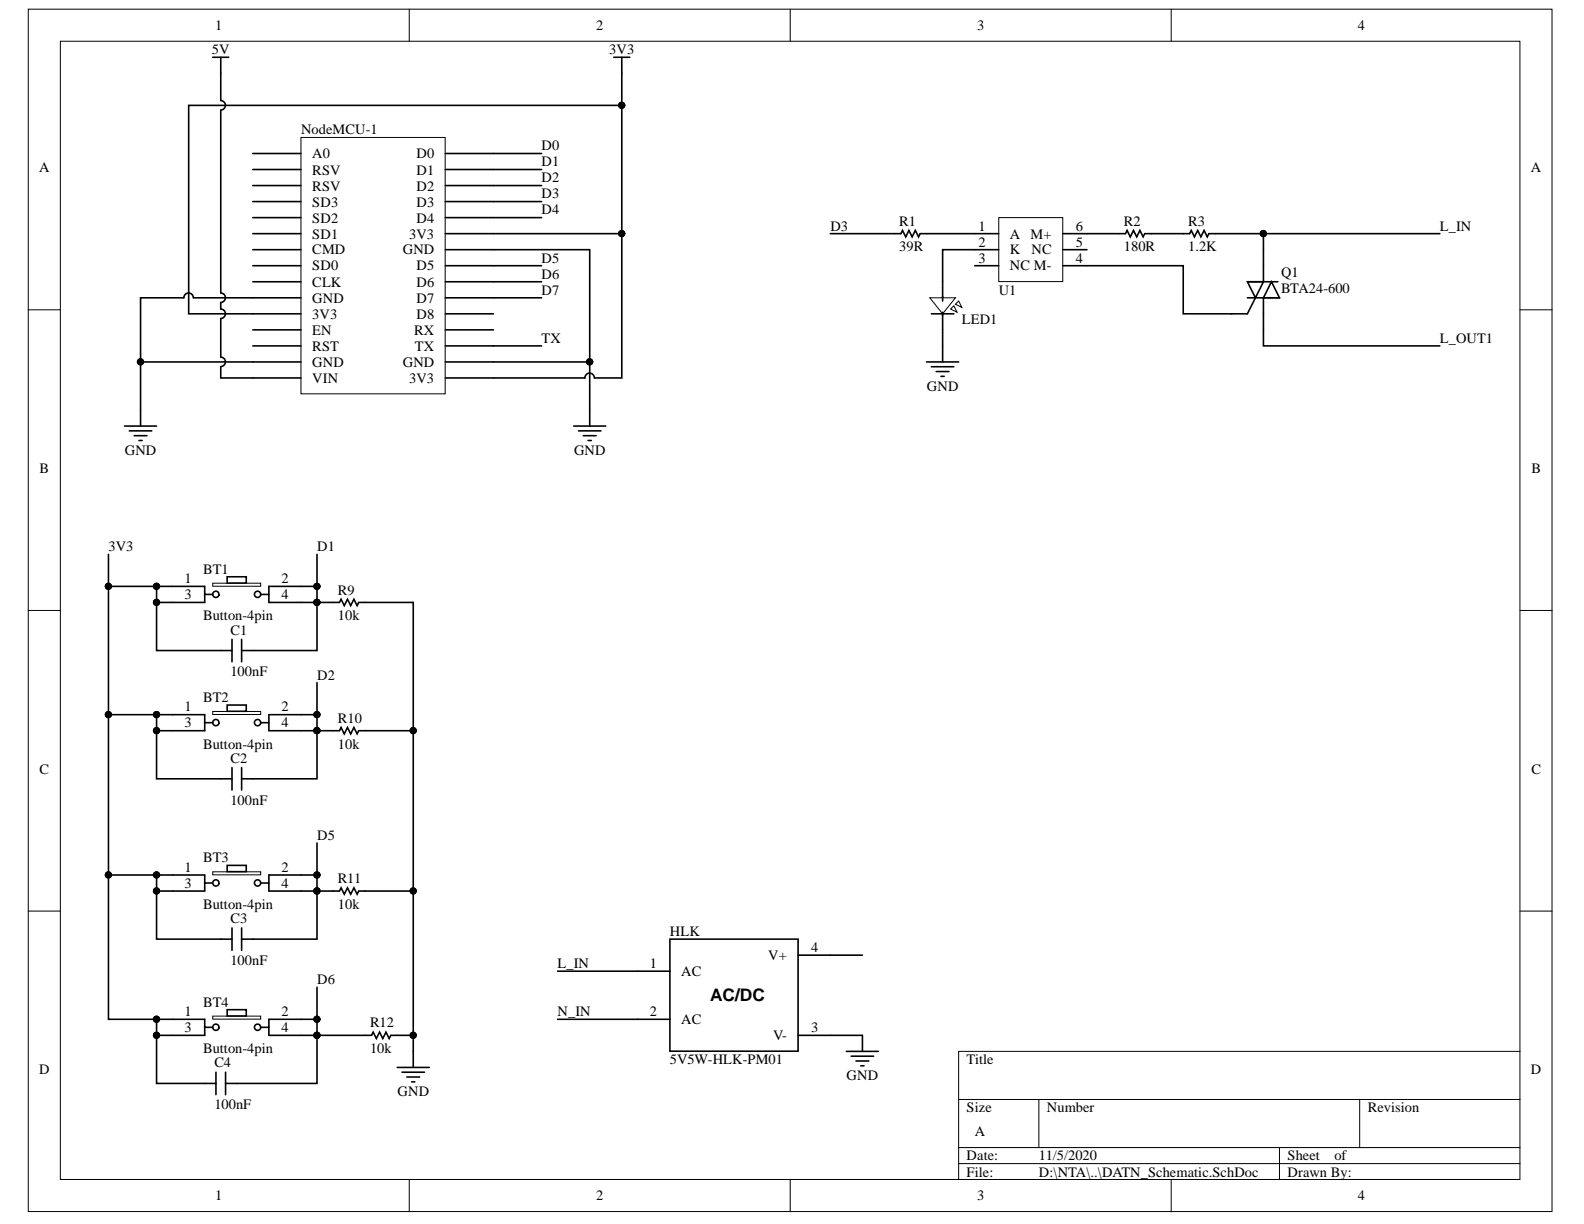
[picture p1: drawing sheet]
<svg xmlns="http://www.w3.org/2000/svg" width="279mm" height="216mm" viewBox="0 0 279 216" stroke-linecap="round" stroke-linejoin="round" font-family="sans-serif">
<g fill="#fff" stroke="#000" stroke-width=".18">
<path d="M5 1.6h268.8v212.1h-268.8z"/>
<path d="M10.6 7.3h257.5v200.7h-257.5z"/>
</g>
<g fill="none" stroke="#000" stroke-width=".18">
<path d="M72.2 1.6v5.7M139.4 1.6v5.7M206.6 1.6v5.7M5 54.6h5.6M268.1 54.6h5.7M5 107.7h5.6M268.1 107.7h5.7M5 160.7h5.6M268.1 160.7h5.7M169.1 193.9h99M183.2 193.9v8.5M239.8 193.9v8.5"/>
<path d="M268.1 185.5h-99v22.6M72.2 208.1v5.6M139.4 208.1v5.6M169.1 202.4h99M169.1 205.2h99M206.6 208.1v5.6M225.7 202.4v5.7"/>
</g>
<path d="M53.1 24.2h25.4v45.3h-25.4z" fill="#fff" stroke="#000" stroke-width=".18"/>
<g fill="none" stroke="#000" stroke-width=".28">
<path d="M44.6 38.4h8.5M44.6 35.6h8.5M44.6 32.7h8.5M44.6 29.9h8.5M44.6 27.1h8.5M78.6 38.4h8.4M78.6 35.6h8.4M78.6 32.7h8.4M78.6 29.9h8.4M78.6 27.1h8.4M44.6 58.2h8.5M44.6 55.4h8.5"/>
<path d="M44.6 52.5h8.5M44.6 49.7h8.5M44.6 46.9h8.5M44.6 44h8.5M44.6 41.2h8.5M78.6 58.2h8.4M78.6 55.4h8.4M78.6 52.5h8.4M78.6 49.7h8.4M78.6 46.9h8.4M78.6 44h8.4M78.6 41.2h8.4"/>
<path d="M44.6 66.7h8.5M44.6 63.8h8.5M44.6 61h8.5M78.6 66.7h8.4M78.6 63.8h8.4M78.6 61h8.4"/>
</g>
<path d="M118.2 165.7h22.6v19.7h-22.6z" fill="#fff" stroke="#000" stroke-width=".28"/>
<path d="M46 105a.55 .55 0 0 0-.7-.7 .55 .55 0 0 0-.3 .9 .55 .55 0 0 0 1-.2M112.5 171.3h5.7M112.5 179.8h5.7M140.8 168.5h5.7M140.8 182.6h5.7" fill="none" stroke="#000" stroke-width=".28"/>
<path d="M37.5 102.9h8.5v.5h-8.5z" fill="#fff" stroke="#000" stroke-width=".18"/>
<path d="M40.1 101.7h3.3v1.1h-3.3z" fill="#fff" stroke="#000" stroke-width=".28"/>
<path d="M30.5 103.4h5.6v1.4h1.4M36.1 104.8v1.5h-5.6M38.6 105a.55 .55 0 0 0-.7-.7 .55 .55 0 0 0-.2 .9 .55 .55 0 0 0 .9-.2M47.4 104.8v1.5h5.7M53.1 103.4h-5.7v1.4h-1.4M46 127.6a.55 .55 0 0 0-.7-.7 .55 .55 0 0 0-.3 .9 .55 .55 0 0 0 1-.2" fill="none" stroke="#000" stroke-width=".28"/>
<path d="M37.5 125.5h8.5v.5h-8.5z" fill="#fff" stroke="#000" stroke-width=".18"/>
<path d="M40.1 124.4h3.3v1.1h-3.3z" fill="#fff" stroke="#000" stroke-width=".28"/>
<path d="M30.5 126.1h5.6v1.4h1.4M36.1 127.5v1.4h-5.6M38.6 127.6a.55 .55 0 0 0-.7-.7 .55 .55 0 0 0-.2 .9 .55 .55 0 0 0 .9-.2M47.4 127.5v1.4h5.7M53.1 126.1h-5.7v1.4h-1.4M46 155.9a.55 .55 0 0 0-.7-.7 .55 .55 0 0 0-.3 .9 .55 .55 0 0 0 1-.2" fill="none" stroke="#000" stroke-width=".28"/>
<path d="M37.5 153.8h8.5v.5h-8.5z" fill="#fff" stroke="#000" stroke-width=".18"/>
<path d="M40.1 152.6h3.3v1.1h-3.3z" fill="#fff" stroke="#000" stroke-width=".28"/>
<path d="M30.5 154.3h5.6v1.5h1.4M36.1 155.8v1.4h-5.6M38.6 155.9a.55 .55 0 0 0-.7-.7 .55 .55 0 0 0-.2 .9 .55 .55 0 0 0 .9-.2M47.4 155.8v1.4h5.7M53.1 154.3h-5.7v1.5h-1.4M46 181.3a.55 .55 0 0 0-.7-.6 .55 .55 0 0 0-.3 .9 .55 .55 0 0 0 1-.2" fill="none" stroke="#000" stroke-width=".28"/>
<path d="M37.5 179.2h8.5v.6h-8.5z" fill="#fff" stroke="#000" stroke-width=".18"/>
<path d="M40.1 178.1h3.3v1.1h-3.3z" fill="#fff" stroke="#000" stroke-width=".28"/>
<g fill="none" stroke="#000" stroke-width=".28">
<path d="M221.4 52.5l-1.4 2.9h-2.8M222.9 44v5.7M222.9 52.5v5.7M22 75.2h5.6M22.8 76h4M23.7 76.8h2.2M24.5 77.7h.6M24.8 72.3v2.9M101.2 75.2h5.6M102 76h4M102.9 76.8h2.2M103.7 77.7h.6"/>
<path d="M104 72.3v2.9M38.9 114.7h2M40.9 112.8v3.9M42.6 114.7h2M42.6 112.8v3.9M58.7 106.3h1.2l.3-.6 .5 1.1 .6-1.1 .6 1.1 .5-1.1 .6 1.1 .3-.5h1.1M38.9 137.4h2M40.9 135.4v4M42.6 135.4v4M42.6 137.4h2M58.7 128.9h1.2l.3-.6 .5 1.2 .6-1.2 .6 1.2 .5-1.2 .6 1.2 .3-.6h1.1M58.7 157.2h1.2l.3-.6 .5 1.1 .6-1.1 .6 1.1 .5-1.1 .6 1.1 .3-.5h1.1"/>
<path d="M30.5 179.8h5.6v1.4h1.4M38.9 165.7h2M40.9 163.7v3.9M42.6 163.7v3.9M42.6 165.7h2M53.1 179.8h-5.7v1.4h-1.4M36.1 181.2v1.4h-5.6M36.1 191.1h2M38.1 189.1v4M38.6 181.3a.55 .55 0 0 0-.7-.6 .55 .55 0 0 0-.2 .9 .55 .55 0 0 0 .9-.2M39.8 191.1h2M39.8 189.1v4"/>
<path d="M47.4 181.2v1.4h5.7M64.4 182.6h1.1l.3-.5 .6 1.1 .6-1.1 .5 1.1 .6-1.1 .5 1.1 .3-.6h1.2M70.1 188.3h5.6M70.9 189.1h4M71.8 190h2.2M72.6 190.8h.6M72.9 185.5v2.8M149.3 185.5h5.6M150.1 186.3h4M151 187.1h2.3M151.8 188h.6M152.1 182.6v2.9"/>
</g>
<path d="M224.3 49.7l1.4 2.8h-2.8z" fill="#fff"/>
<path d="M224.3 49.7l1.4 2.8h-2.8z" fill="none" stroke="#000" stroke-width=".28"/>
<path d="M220 49.7h2.9l-1.5 2.8z" fill="#fff"/>
<path d="M220 49.7h2.9l-1.5 2.8zM220 52.5h5.7M220.3 49.7h5.1" fill="none" stroke="#000" stroke-width=".28"/>
<path d="M176.2 38.4h11.3v11.3h-11.3z" fill="#fff" stroke="#000" stroke-width=".18"/>
<g fill="none" stroke="#000" stroke-width=".28">
<path d="M109.7 18.6h-76.4v36.8h11.3M87 27.1h8.5M87 29.9h8.5M87 32.7h8.5M87 35.6h8.5M87 38.4h8.5M34.1 52.5a.83 .83 0 0 0-.8-.8 .83 .83 0 0 0-.9 .8h-7.6v11.3M34.1 52.5h10.5M87 44h17v19.8M87 41.2h22.7M87 46.9h8.5M87 49.7h8.5"/>
<path d="M87 52.5h8.5M157.8 41.2h1.1l.3-.6 .6 1.2 .5-1.2 .6 1.2 .6-1.2 .5 1.2 .3-.6h1.1M171.9 41.2h4.3M171.9 44h4.3M171.9 46.9h4.3M187.5 41.2h4.2M187.5 44h4.2M187.5 46.9h4.2M197.4 41.2h1.1l.3-.6 .6 1.2 .5-1.2 .6 1.2 .6-1.2 .5 1.2 .3-.6h1.1M208.7 41.2h1.1l.3-.6 .6 1.2 .6-1.2 .5 1.2 .6-1.2 .6 1.2 .2-.6h1.2M44.6 63.8h-19.8v8.5M87 63.8h17v8.5"/>
<path d="M87 61h8.5M19.1 97.8v82h11.4M55.9 97.8v5.6M19.1 103.4h11.4M27.6 103.4v2.9h2.9M27.6 106.3v8.4h11.3M53.1 103.4h2.8v11.3h-11.3M53.1 106.3h5.6M64.4 106.3h8.5v79.2M19.1 126.1h11.4M27.6 126.1v2.8h2.9M27.6 128.9v8.5h11.3"/>
<path d="M53.1 128.9h5.6M53.1 126.1h2.8M55.9 120.4v17h-11.3M64.4 128.9h8.5M19.1 154.3h11.4M27.6 154.3v2.9h2.9M27.6 157.2v8.5h11.3M53.1 154.3h2.8v11.4h-11.3M53.1 157.2h5.6M55.9 148.7v5.6M64.4 157.2h8.5M27.6 179.8v2.8h2.9"/>
<path d="M53.1 179.8h2.8M55.9 174.1v17h-14.1M98.4 171.3h14.1M98.4 179.8h14.1M146.5 168.5h5.6M27.6 182.6v8.5h8.5M53.1 182.6h11.3M70.1 182.6h2.8M146.5 182.6h5.6"/>
</g>
<g fill="#000" stroke="#000" stroke-width=".18">
<circle cx="109.7" cy="18.6" r=".55"/>
<circle cx="109.7" cy="41.2" r=".55"/>
<circle cx="24.8" cy="63.8" r=".55"/>
<circle cx="104" cy="63.8" r=".55"/>
<circle cx="19.1" cy="103.4" r=".55"/>
<circle cx="27.6" cy="106.2" r=".55"/>
<circle cx="27.6" cy="103.4" r=".55"/>
<circle cx="55.9" cy="106.2" r=".55"/>
<circle cx="55.9" cy="103.4" r=".55"/>
<circle cx="19.1" cy="126" r=".55"/>
<circle cx="27.6" cy="128.9" r=".55"/>
<circle cx="27.6" cy="126" r=".55"/>
<circle cx="55.9" cy="128.9" r=".55"/>
<circle cx="55.9" cy="126" r=".55"/>
<circle cx="72.9" cy="128.9" r=".55"/>
<circle cx="19.1" cy="154.3" r=".55"/>
<circle cx="27.6" cy="154.3" r=".55"/>
<circle cx="27.6" cy="157.2" r=".55"/>
<circle cx="55.9" cy="154.3" r=".55"/>
<circle cx="55.9" cy="157.2" r=".55"/>
<circle cx="72.9" cy="157.2" r=".55"/>
<circle cx="27.6" cy="179.8" r=".55"/>
<circle cx="55.9" cy="179.8" r=".55"/>
<circle cx="27.6" cy="182.6" r=".55"/>
<circle cx="55.9" cy="182.6" r=".55"/>
<circle cx="72.9" cy="182.6" r=".55"/>
</g>
<path d="M168.5 53.7l.6-.6 .6 1.1z" fill="#fff"/>
<path d="M168.5 53.7l.6-.6 .6 1.1z" fill="none" stroke="#000" stroke-width=".18"/>
<path d="M167.7 54.5l.5-.6 .6 1.2z" fill="#fff"/>
<path d="M167.7 54.5l.5-.6 .6 1.2z" fill="none" stroke="#000" stroke-width=".18"/>
<path d="M164 52.5h4.5l-2.2 2.9z" fill="#fff"/>
<path d="M164 52.5h4.5l-2.2 2.9z" fill="none" stroke="#000" stroke-width=".18"/>
<g fill="none" stroke="#000" stroke-width=".28">
<path d="M37.5 10.1h2.9M38.9 10.1v7.6a.83 .83 0 0 1 .9 .9 .83 .83 0 0 1-.9 .8M38.9 19.4v32.3a.83 .83 0 0 1 .9 .8 .83 .83 0 0 1-.9 .8v1.2a.83 .83 0 0 1 .9 .8 .83 .83 0 0 1-.9 .9M108.3 10.1h2.8M109.7 10.1v56.6h-4.8M38.9 56.2v6.8a.83 .83 0 0 1 .9 .8 .83 .83 0 0 1-.9 .9M146.5 41.2h11.3M163.4 41.2h8.5M164.3 55.4h3.9M166.3 55.1v8.7M171.9 44h-5.6v9.1M191.7 46.9h17v8.5h8.5"/>
<path d="M191.7 41.2h5.7M203 41.2h5.7M214.4 41.2h8.5v2.8M222.9 58.2v2.8h31.1M222.9 41.2h31.1M38.9 64.7v2h5.7M104.8 66.7a.83 .83 0 0 0-.8-.9 .83 .83 0 0 0-.8 .9h-16.2M163.4 63.8h5.7M164.3 64.7h3.9M165.1 65.5h2.3M166 66.4h.5"/>
</g>
<g fill="#000" stroke="#000" stroke-width=".18">
<circle cx="109.7" cy="18.6" r=".55"/>
<circle cx="109.7" cy="41.2" r=".55"/>
<circle cx="222.8" cy="41.2" r=".55"/>
</g>
<text font-size="3" x="125.3" y="176.6">AC/DC</text>
<g font-size="2.5">
<text x="37.9" y="5.3">1</text>
<text x="105.1" y="5.3">2</text>
<text x="172.4" y="5.3">3</text>
<text x="239.5" y="5.3">4</text>
<text x="37.4" y="9.5">5V</text>
<text x="107.5" y="9.5">3V3</text>
<text x="53.1" y="23.7">NodeMCU-1</text>
<text x="55.1" y="28">A0</text>
<text x="73.5" y="28">D0</text>
<text x="95.5" y="26.5">D0</text>
<text x="95.5" y="29.3">D1</text>
<text x="6.9" y="30.4">A</text>
<text x="55.1" y="33.6">RSV</text>
<text x="55.1" y="30.8">RSV</text>
<text x="73.5" y="33.6">D2</text>
<text x="73.5" y="30.8">D1</text>
<text x="95.5" y="32.2">D2</text>
<text x="95.5" y="35">D3</text>
<text x="270" y="30.4">A</text>
<text x="55.1" y="39.3">SD2</text>
<text x="55.1" y="36.4">SD3</text>
<text x="73.5" y="39.3">D4</text>
<text x="73.5" y="36.4">D3</text>
<text x="95.5" y="37.8">D4</text>
<text x="146.5" y="40.7">D3</text>
<text x="158.6" y="39.8">R1</text>
<text x="172.6" y="40.7">1</text>
<text x="189.8" y="40.7">6</text>
<text x="198.3" y="39.8">R2</text>
<text x="209.6" y="39.8">R3</text>
<text x="254" y="40.7">L_IN</text>
<text x="55.1" y="47.7">SD0</text>
<text x="55.1" y="44.9">CMD</text>
<text x="55.1" y="42.1">SD1</text>
<text x="71.1" y="44.9">GND</text>
<text x="72.2" y="42.1">3V3</text>
<text x="73.5" y="47.7">D5</text>
<text x="95.5" y="46.3">D5</text>
<text x="158.6" y="44.3">39R</text>
<text x="172.6" y="43.5">2</text>
<text x="172.6" y="46.3">3</text>
<text x="178.1" y="42.1">A</text>
<text x="178.1" y="44.9">K</text>
<text x="178.1" y="47.7">NC M-</text>
<text x="181.8" y="42.1">M+</text>
<text x="182" y="44.9">NC</text>
<text x="189.8" y="46.3">4</text>
<text x="189.8" y="43.5">5</text>
<text x="198.3" y="44.3">180R</text>
<text x="209.6" y="44.3">1.2K</text>
<text x="55.1" y="53.4">GND</text>
<text x="55.1" y="50.5">CLK</text>
<text x="73.5" y="53.4">D7</text>
<text x="73.5" y="50.5">D6</text>
<text x="95.5" y="49.1">D6</text>
<text x="95.5" y="52">D7</text>
<text x="176.2" y="52">U1</text>
<text x="226" y="48.9">Q1</text>
<text x="226" y="51.7">BTA24-600</text>
<text x="55.1" y="59">EN</text>
<text x="55.1" y="56.2">3V3</text>
<text x="73" y="59">RX</text>
<text x="73.5" y="56.2">D8</text>
<text x="169.7" y="57.1">LED1</text>
<text x="55.1" y="64.7">GND</text>
<text x="55.1" y="61.9">RST</text>
<text x="71.1" y="64.7">GND</text>
<text x="73.2" y="61.9">TX</text>
<text x="95.5" y="60.5">TX</text>
<text x="254" y="60.5">L_OUT1</text>
<text x="55.1" y="67.5">VIN</text>
<text x="72.2" y="67.5">3V3</text>
<text x="163.5" y="69">GND</text>
<text x="7" y="83.4">B</text>
<text x="22" y="80.3">GND</text>
<text x="101.3" y="80.3">GND</text>
<text x="270.1" y="83.4">B</text>
<text x="19.1" y="97.2">3V3</text>
<text x="35.8" y="101.2">BT1</text>
<text x="55.9" y="97.2">D1</text>
<text x="32.6" y="102.9">1</text>
<text x="32.6" y="105.7">3</text>
<text x="49.7" y="102.9">2</text>
<text x="49.7" y="105.7">4</text>
<text x="59.6" y="104.9">R9</text>
<text x="35.8" y="109.4">Button-4pin</text>
<text x="40.6" y="111.9">C1</text>
<text x="59.6" y="109.4">10k</text>
<text x="40.6" y="119.3">100nF</text>
<text x="55.9" y="119.9">D2</text>
<text x="32.6" y="125.5">1</text>
<text x="35.8" y="123.8">BT2</text>
<text x="49.7" y="125.5">2</text>
<text x="32.6" y="128.3">3</text>
<text x="49.7" y="128.3">4</text>
<text x="59.6" y="127.5">R10</text>
<text x="7" y="136.5">C</text>
<text x="35.8" y="132">Button-4pin</text>
<text x="40.6" y="134.6">C2</text>
<text x="59.6" y="132">10k</text>
<text x="270.1" y="136.5">C</text>
<text x="40.6" y="141.9">100nF</text>
<text x="55.9" y="148.1">D5</text>
<text x="32.6" y="153.8">1</text>
<text x="35.8" y="152.1">BT3</text>
<text x="49.7" y="153.8">2</text>
<text x="59.6" y="155.8">R11</text>
<text x="32.6" y="156.6">3</text>
<text x="35.8" y="160.3">Button-4pin</text>
<text x="49.7" y="156.6">4</text>
<text x="59.6" y="160.3">10k</text>
<text x="40.6" y="162.9">C3</text>
<text x="118.2" y="165.1">HLK</text>
<text x="143.1" y="167.9">4</text>
<text x="40.6" y="170.2">100nF</text>
<text x="55.9" y="173.6">D6</text>
<text x="98.3" y="170.7">L_IN</text>
<text x="114.6" y="170.7">1</text>
<text x="120.1" y="172.2">AC</text>
<text x="135.5" y="169.4">V+</text>
<text x="32.6" y="179.2">1</text>
<text x="35.8" y="177.5">BT4</text>
<text x="49.7" y="179.2">2</text>
<text x="98.3" y="179.2">N_IN</text>
<text x="114.6" y="179.2">2</text>
<text x="32.6" y="182.1">3</text>
<text x="35.8" y="185.7">Button-4pin</text>
<text x="49.7" y="182.1">4</text>
<text x="65.3" y="181.2">R12</text>
<text x="65.3" y="185.7">10k</text>
<text x="120.1" y="180.7">AC</text>
<text x="136.4" y="183.5">V-</text>
<text x="143.1" y="182.1">3</text>
<text x="6.9" y="189.5">D</text>
<text x="37.8" y="188.3">C4</text>
<text x="118.2" y="187.7">5V5W-HLK-PM01</text>
<text x="149.3" y="190.6">GND</text>
<text x="170.5" y="187.7">Title</text>
<text x="270" y="189.5">D</text>
<text x="37.8" y="195.7">100nF</text>
<text x="70.1" y="193.4">GND</text>
<text x="170.5" y="196.2">Size</text>
<text x="184.7" y="196.2">Number</text>
<text x="241.3" y="196.2">Revision</text>
<text x="171.9" y="200.4">A</text>
<text x="170.5" y="204.7">Date:</text>
<text x="170.5" y="207.5">File:</text>
<text x="183.3" y="204.7">11/5/2020</text>
<text x="183.3" y="207.5">D:\NTA\..\DATN_Schematic.SchDoc</text>
<text x="227.1" y="204.7">Sheet</text>
<text x="227.1" y="207.5">Drawn By:</text>
<text x="235.4" y="204.7">of</text>
<text x="37.9" y="211.7">1</text>
<text x="105.1" y="211.7">2</text>
<text x="172.4" y="211.7">3</text>
<text x="239.5" y="211.7">4</text>
</g>
</svg>
